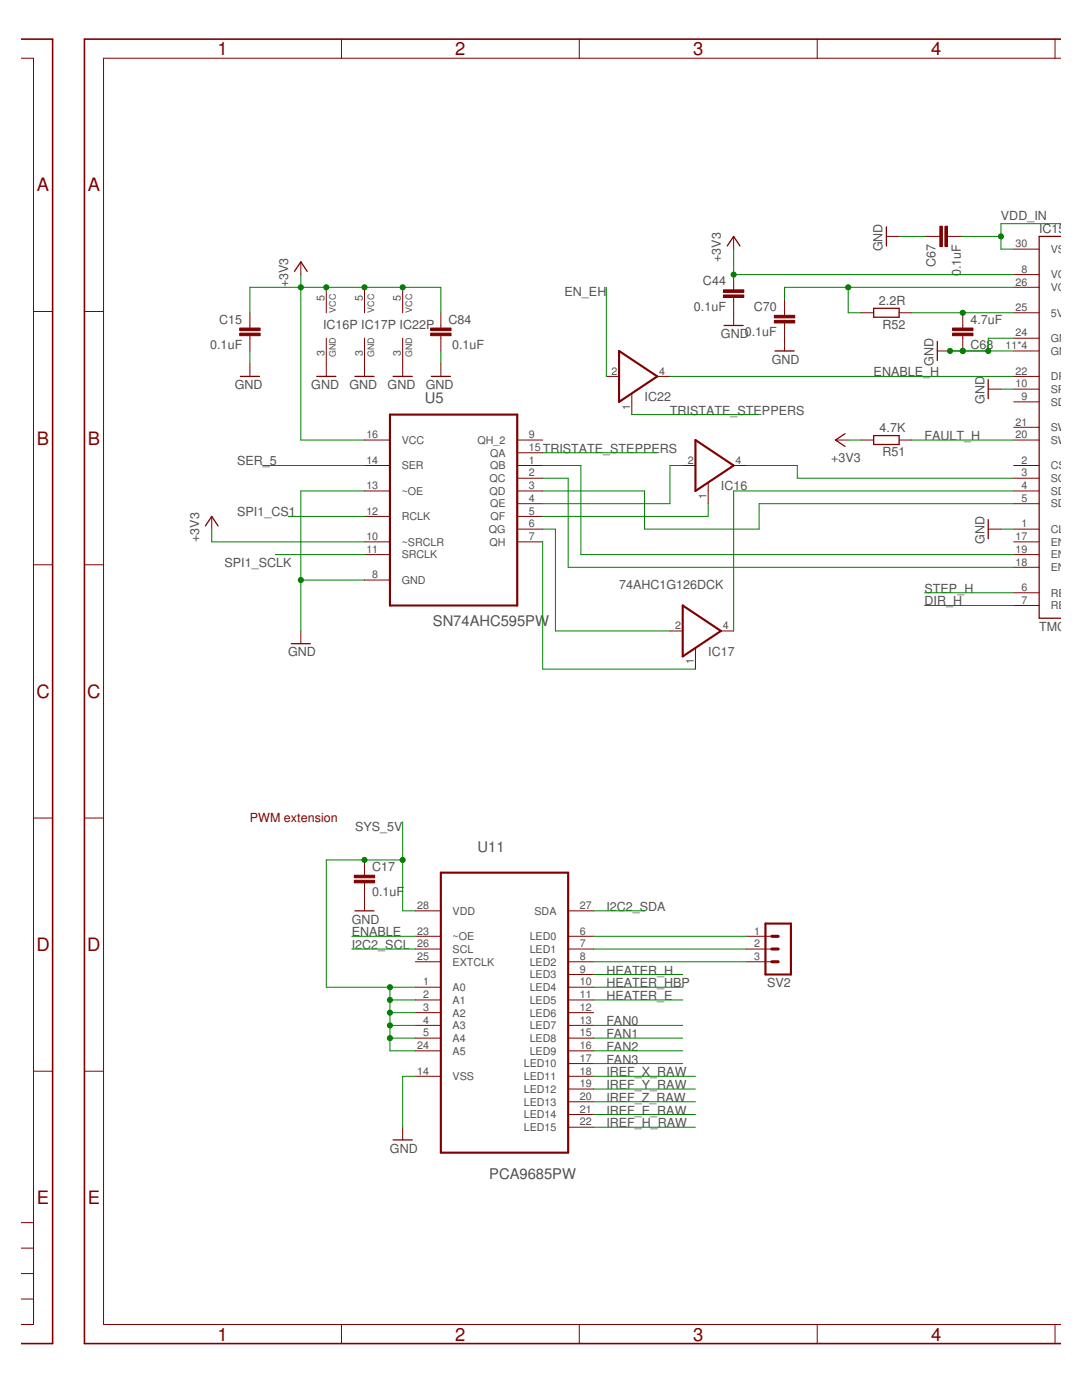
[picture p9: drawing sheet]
<svg xmlns="http://www.w3.org/2000/svg" width="216mm" height="279mm" viewBox="0 0 216 279" stroke-linecap="round" stroke-linejoin="round" font-family="sans-serif">
<path d="M123.5 70l7.6 5.1-7.6 5.1zM77.8 82.7h25.4v38.1h-25.4zM138.8 87.8l7.6 5.1-7.6 5.1zM136.2 120.8l7.6 5.1-7.6 5.1zM88 174.2h25.4v55.8h-25.4zM152.7 184.3h5.1v10.2h-5.1z" fill="none" stroke="#800000" stroke-width=".42"/>
<g fill="none" stroke="#800000" stroke-width=".2">
<path d="M4.1 11.6h2.6v252.7h-2.6M68.1 7.8v3.8M115.6 7.8v3.8M163.1 7.8v3.8M210.5 7.8v3.8M211.8 11.6h-191.1v252.7h191.1M60 52.3v2.5M65.1 57.3v5.1M72.7 57.3v5.1M80.3 57.3v5.1M146.4 47.2v2.5M146.4 54.8v3"/>
<path d="M146.4 59.4v5.6M156.5 59.9v3M176.9 47.2h2.5M184.5 47.2h3M189.1 47.2h3M202.3 54.8h5M202.3 57.3h5M202.3 49.7h5M6.7 62.2h3.8M16.8 62.2h3.9M49.9 62.4v3.1M49.9 67v3"/>
<path d="M49.9 72.6v2.5M65.1 67.5v7.6M72.7 67.5v7.6M80.3 67.5v7.6M88 62.4v3.1M88 67v3M88 72.6v2.5M121 75.1h2.5M126.1 78.7v4M131.1 75.1h2.6M156.5 64.5v5.5M171.8 62.4h2.5"/>
<path d="M179.4 62.4h2.5M187 70h2.6M192.1 62.4v3.1M192.1 67v3M197.2 77.7h2.5M202.3 70h5M202.3 77.7h5M202.3 75.1h5M202.3 67.5h5M202.3 62.4h5M72.7 87.8h5.1M72.7 92.9h5.1"/>
<path d="M72.7 98h5.1M103.2 87.8h5.1M103.2 92.9h5.1M103.2 98h5.1M103.2 90.4h5.1M103.2 95.4h5.1M136.2 92.9h2.6M141.3 96.5v4M146.4 92.9h2.5M166.7 87.8h2.5M171.8 87.8h2.5M179.4 87.8h2.5"/>
<path d="M202.3 87.8h5M202.3 92.9h5M202.3 98h5M202.3 95.4h5M202.3 80.2h5M202.3 85.3h5M6.7 112.7h3.8M16.8 112.7h3.9M42.2 103.1v2.5M72.7 103.1h5.1M72.7 108.1h5.1M72.7 110.7h5.1"/>
<path d="M72.7 115.8h5.1M103.2 103.1h5.1M103.2 108.1h5.1M103.2 100.5h5.1M103.2 105.6h5.1M197.2 105.6h2.5M202.3 108.1h5M202.3 110.7h5M202.3 100.5h5M202.3 105.6h5M202.3 118.3h5M202.3 113.2h5"/>
<path d="M60 125.9v2.6M133.7 125.9h2.5M138.8 129.5v4M143.8 125.9h2.6M202.3 120.8h5M6.7 163.3h3.8M16.8 163.3h3.9M72.7 171.6v3.1M72.7 176.2v5.6M82.9 181.8h5.1M82.9 186.9h5.1M82.9 189.4h5.1"/>
<path d="M82.9 191.9h5.1M82.9 197h5.1M82.9 199.6h5.1M113.4 181.8h5M113.4 186.9h5M113.4 189.4h5M113.4 191.9h5M113.4 197h5M113.4 199.6h5M113.4 194.5h5M148.9 186.9h5.1M148.9 189.4h5.1"/>
<path d="M148.9 191.9h5.1M6.7 213.8h3.8M16.8 213.8h3.9M82.9 202.1h5.1M82.9 204.6h5.1M82.9 207.2h5.1M82.9 209.7h5.1M82.9 214.8h5.1M113.4 202.1h5M113.4 204.6h5M113.4 207.2h5M113.4 209.7h5"/>
<path d="M113.4 214.8h5M113.4 212.3h5M113.4 217.3h5M113.4 219.9h5M80.3 225v2.5M113.4 222.4h5M113.4 225h5M4.1 244h2.6M4.1 259.2h2.6M4.1 254.2h2.6M4.1 249.1h2.6M68.1 264.3v3.8"/>
<path d="M115.6 264.3v3.8M163.1 264.3v3.8M210.5 264.3v3.8"/>
</g>
<g fill="none" stroke="#800000" stroke-width=".25">
<path d="M58.8 54.2l1.2-1.9 1.3 1.9M145.1 49.1l1.3-1.9 1.3 1.9M176.9 45.3v3.8M211.8 47.2h-4.5v76.2h4.5M48 75.1h3.8M63.2 75.1h3.8M70.8 75.1h3.8M78.4 75.1h3.9M86.1 75.1h3.8M144.5 65h3.8M154.6 70h3.9M174.3 61.5h5.1v1.8h-5.1z"/>
<path d="M187 68.1v3.8M197.2 75.8v3.8M168.6 86.6l-1.9 1.2 1.9 1.3M174.3 86.9h5.1v1.8h-5.1zM41 105l1.2-1.9 1.3 1.9M197.2 103.7v3.8M58.1 128.5h3.8M70.8 181.8h3.8M78.4 227.5h3.9"/>
</g>
<g fill="#800000" stroke="#800000" stroke-width=".2">
<path d="M70.7 175.7h4.1v.5h-4.1z"/>
<path d="M70.7 174.7h4.1v.5h-4.1z"/>
<path d="M47.8 66.5h4.1v.5h-4.1z"/>
<path d="M47.8 65.5h4.1v.5h-4.1z"/>
<path d="M144.4 58.9h4v.5h-4z"/>
<path d="M144.4 57.8h4v.6h-4z"/>
<path d="M188.6 45.1h.5v4.1h-.5z"/>
<path d="M187.5 45.1h.5v4.1h-.5z"/>
<path d="M190.1 65.5h4v.5h-4z"/>
<path d="M190.1 66.5h4v.5h-4z"/>
<path d="M154.5 63.9h4.1v.6h-4.1z"/>
<path d="M154.5 62.9h4.1v.5h-4.1z"/>
<path d="M85.9 66.5h4.1v.5h-4.1z"/>
<path d="M85.9 65.5h4.1v.5h-4.1z"/>
</g>
<path d="M4.1 7.8h6.4v260.3h-6.4M211.8 7.8h-195v260.3h195" fill="none" stroke="#800000" stroke-width=".32"/>
<path d="M154 191.9h1.3M154 189.4h1.3M154 186.9h1.3" fill="none" stroke="#800000" stroke-width=".61"/>
<g fill="none" stroke="#008000" stroke-width=".2">
<path d="M60 54.8v33h12.7M121 57.3v17.8M146.4 49.7v5.1h55.9M169.2 57.3v5.1h2.6M179.4 47.2h5.1M192.1 47.2h7.6M202.3 57.3h-45.8v2.6M211.8 44.6h-12.1v5.1h2.6M49.9 62.4v-5.1h38.1v5.1M49.9 70v2.6M88 70v2.6M133.7 75.1h68.6"/>
<path d="M181.9 62.4h20.4M189.6 70h12.7M199.7 77.7h2.6M202.3 67.5h-5.1v2.5M52.4 92.9h20.3M72.7 98h-12.7v27.9M108.3 98h20.3v7.6h22.9v-5.1h50.8M108.3 92.9h7.6v17.8h86.4M108.3 95.4h5.1v17.8h88.9M108.3 90.4h22.8M126.1 82.7h25.4M136.2 92.9h-2.5v7.6h-25.4"/>
<path d="M148.9 92.9h10.2v2.5h43.2M169.2 87.8h2.6M181.9 87.8h20.4M202.3 98h-55.9v27.9M42.2 105.6v2.5h30.5M54.9 110.7h17.8M57.5 103.1h15.2M60 115.8h12.7M108.3 105.6h2.5v20.3h22.9M108.3 108.1v25.4h30.5M141.3 100.5v2.6h-33M184.5 118.3h17.8"/>
<path d="M199.7 105.6h2.6M184.5 120.8h17.8M80.3 164v17.8h2.6M80.3 171.6h-15.2v25.4h17.8M70.2 189.4h12.7M70.2 186.9h12.7M77.8 199.6h5.1M77.8 197v12.7h5.1M118.4 189.4h30.5M118.4 181.8h10.2M118.4 194.5h17.8M118.4 197h17.8"/>
<path d="M118.4 199.6h17.8M118.4 186.9h30.5M118.4 191.9h30.5M77.8 204.6h5.1M77.8 207.2h5.1M77.8 202.1h5.1M82.9 214.8h-2.6v10.2M118.4 214.8h20.4M118.4 204.6h17.8M118.4 207.2h17.8M118.4 209.7h17.8M118.4 212.3h17.8"/>
<path d="M118.4 217.3h20.4M118.4 219.9h20.4M118.4 222.4h20.4M118.4 225h20.4"/>
</g>
<g fill="#008000" stroke="#008000" stroke-width=".2">
<circle cx="60" cy="115.8" r=".51"/>
<circle cx="189.6" cy="70" r=".51"/>
<circle cx="192.1" cy="70" r=".51"/>
<circle cx="197.2" cy="70" r=".51"/>
<circle cx="60" cy="57.3" r=".51"/>
<circle cx="65.1" cy="57.3" r=".51"/>
<circle cx="72.7" cy="57.3" r=".51"/>
<circle cx="80.3" cy="57.3" r=".51"/>
<circle cx="146.4" cy="54.8" r=".51"/>
<circle cx="199.7" cy="47.2" r=".51"/>
<circle cx="192.1" cy="62.4" r=".51"/>
<circle cx="169.2" cy="57.3" r=".51"/>
<circle cx="77.8" cy="199.6" r=".51"/>
<circle cx="77.8" cy="202.1" r=".51"/>
<circle cx="77.8" cy="204.6" r=".51"/>
<circle cx="77.8" cy="207.2" r=".51"/>
<circle cx="77.8" cy="197" r=".51"/>
<circle cx="72.7" cy="171.6" r=".51"/>
<circle cx="80.3" cy="171.6" r=".51"/>
</g>
<g font-size="3.7" fill="#800000">
<text x="43.4" y="11">1</text>
<text x="90.8" y="11">2</text>
<text x="138.3" y="11">3</text>
<text x="185.8" y="11">4</text>
<text x="7.4" y="38.2">A</text>
<text x="17.5" y="38.2">A</text>
<text x="7.4" y="88.7">B</text>
<text x="17.5" y="88.7">B</text>
<text x="7.3" y="139.3">C</text>
<text x="17.4" y="139.3">C</text>
<text x="7.3" y="189.8">D</text>
<text x="17.4" y="189.8">D</text>
<text x="7.4" y="240.4">E</text>
<text x="17.5" y="240.4">E</text>
<text x="43.4" y="267.5">1</text>
<text x="90.8" y="267.5">2</text>
<text x="138.3" y="267.5">3</text>
<text x="185.8" y="267.5">4</text>
</g>
<g font-size="2.9" fill="#505050">
<text x="84.8" y="80.4">U5</text>
<text x="86.4" y="124.9">SN74AHC595PW</text>
<text x="95.3" y="170.1">U11</text>
<text x="97.6" y="235.3">PCA9685PW</text>
</g>
<g font-size="2.5" fill="#505050">
<text x="199.7" y="43.9">VDD_IN</text>
<text x="207.3" y="46.4">IC15</text>
<text x="143.8" y="52.3" transform="rotate(-90 143.8 52.3)">+3V3</text>
<text x="176.1" y="50.2" transform="rotate(-90 176.1 50.2)">GND</text>
<text x="186.6" y="53.3" transform="rotate(-90 186.6 53.3)">C67</text>
<text x="57.5" y="57.3" transform="rotate(-90 57.5 57.3)">+3V3</text>
<text x="112.7" y="59.1">EN_EH</text>
<text x="140.3" y="57">C44</text>
<text x="191.7" y="55.1" transform="rotate(-90 191.7 55.1)">0.1uF</text>
<text x="43.8" y="64.6">C15</text>
<text x="64.5" y="65.6">IC16P IC17P IC22P</text>
<text x="89.5" y="64.6">C84</text>
<text x="138.5" y="62">0.1uF</text>
<text x="150.4" y="62">C70</text>
<text x="175.4" y="60.9">2.2R</text>
<text x="176.1" y="65.7">R52</text>
<text x="193.6" y="64.6">4.7uF</text>
<text x="41.9" y="69.7">0.1uF</text>
<text x="90.2" y="69.7">0.1uF</text>
<text x="143.8" y="67.5">GND0.1uF</text>
<text x="193.6" y="69.7">C68</text>
<text x="46.9" y="77.7">GND</text>
<text x="62.1" y="77.7">GND</text>
<text x="69.7" y="77.7">GND</text>
<text x="77.3" y="77.7">GND</text>
<text x="85" y="77.7">GND</text>
<text x="154" y="72.6">GND</text>
<text x="174.3" y="75.1">ENABLE_H</text>
<text x="186.3" y="73" transform="rotate(-90 186.3 73)">GND</text>
<text x="128.6" y="80.1">IC22</text>
<text x="133.7" y="82.7">TRISTATE_STEPPERS</text>
<text x="196.4" y="80.7" transform="rotate(-90 196.4 80.7)">GND</text>
<text x="175.5" y="86.3">4.7K</text>
<text x="184.5" y="87.8">FAULT_H</text>
<text x="47.3" y="92.9">SER_5</text>
<text x="108.3" y="90.4">TRISTATE_STEPPERS</text>
<text x="165.9" y="92.1">+3V3</text>
<text x="176.1" y="91.1">R51</text>
<text x="143.8" y="97.8">IC16</text>
<text x="47.3" y="103.1">SPI1_CS1</text>
<text x="39.7" y="108.1" transform="rotate(-90 39.7 108.1)">+3V3</text>
<text x="44.8" y="113.2">SPI1_SCLK</text>
<text x="196.4" y="108.6" transform="rotate(-90 196.4 108.6)">GND</text>
<text x="123.5" y="117.5">74AHC1G126DCK</text>
<text x="184.5" y="118.3">STEP_H</text>
<text x="184.5" y="120.8">DIR_H</text>
<text x="207.3" y="125.9">TMC210</text>
<text x="57.5" y="131">GND</text>
<text x="141.3" y="130.9">IC17</text>
<text x="70.9" y="165.8">SYS_5V</text>
<text x="74.3" y="173.8">C17</text>
<text x="74.3" y="178.9">0.1uF</text>
<text x="70.2" y="184.3">GND</text>
<text x="121" y="181.8">I2C2_SDA</text>
<text x="70.2" y="189.4">I2C2_SCL</text>
<text x="70.2" y="186.9">ENABLE</text>
<text x="121" y="194.5">HEATER_H</text>
<text x="121" y="197">HEATER_HBP</text>
<text x="153.1" y="197">SV2</text>
<text x="121" y="199.6">HEATER_E</text>
<text x="121" y="204.6">FAN0</text>
<text x="121" y="207.2">FAN1</text>
<text x="121" y="209.7">FAN2</text>
<text x="121" y="212.3">FAN3</text>
<text x="121" y="214.8">IREF_X_RAW</text>
<text x="121" y="217.3">IREF_Y_RAW</text>
<text x="121" y="219.9">IREF_Z_RAW</text>
<text x="121" y="222.4">IREF_E_RAW</text>
<text x="121" y="225">IREF_H_RAW</text>
<text x="77.8" y="230">GND</text>
</g>
<text font-size="2.5" fill="#800000" x="49.9" y="164">PWM extension</text>
<g font-size="2.1" fill="#505050">
<text x="202.6" y="49.4">30</text>
<text x="209.7" y="50.5">VSA</text>
<text x="202.6" y="57">26</text>
<text x="203.8" y="54.4">8</text>
<text x="209.7" y="55.6">VCC_IO</text>
<text x="209.7" y="58.1">VCC</text>
<text x="64.8" y="60.1" transform="rotate(-90 64.8 60.1)">5</text>
<text x="72.4" y="60.1" transform="rotate(-90 72.4 60.1)">5</text>
<text x="80" y="60.1" transform="rotate(-90 80 60.1)">5</text>
<text x="202.6" y="62.1">25</text>
<text x="209.7" y="63.2">5VOUT</text>
<text x="64.8" y="71" transform="rotate(-90 64.8 71)">3</text>
<text x="72.4" y="71" transform="rotate(-90 72.4 71)">3</text>
<text x="80" y="71" transform="rotate(-90 80 71)">3</text>
<text x="200.6" y="69.7">11*4</text>
<text x="202.6" y="67.1">24</text>
<text x="209.7" y="70.8">GND</text>
<text x="209.7" y="68.3">GNDA</text>
<text x="122" y="74.8">2</text>
<text x="131.5" y="74.8">4</text>
<text x="202.6" y="77.3">10</text>
<text x="202.6" y="74.8">22</text>
<text x="209.7" y="75.9">DRV_EN</text>
<text x="125.7" y="81.7" transform="rotate(-90 125.7 81.7)">1</text>
<text x="203.8" y="79.8">9</text>
<text x="209.7" y="81">SD_MO</text>
<text x="209.7" y="78.4">SPI_MO</text>
<text x="73.1" y="87.5">16</text>
<text x="80.1" y="88.6">VCC</text>
<text x="95.3" y="88.6">QH_2</text>
<text x="105.5" y="87.5">9</text>
<text x="202.6" y="87.5">20</text>
<text x="202.6" y="84.9">21</text>
<text x="209.7" y="88.6">SWN_D</text>
<text x="209.7" y="86">SWP_D</text>
<text x="73.1" y="92.5">14</text>
<text x="80.1" y="93.7">SER</text>
<text x="97.8" y="91.1">QA</text>
<text x="97.8" y="93.7">QB</text>
<text x="105.5" y="90">15</text>
<text x="105.5" y="92.5">1</text>
<text x="105.5" y="95.1">2</text>
<text x="137.2" y="92.5">2</text>
<text x="146.7" y="92.5">4</text>
<text x="203.8" y="92.5">2</text>
<text x="203.8" y="95.1">3</text>
<text x="209.7" y="93.7">CSN_C</text>
<text x="73.1" y="97.6">13</text>
<text x="80.1" y="98.7">~OE</text>
<text x="97.7" y="96.2">QC</text>
<text x="97.7" y="98.7">QD</text>
<text x="97.8" y="101.3">QE</text>
<text x="105.5" y="97.6">3</text>
<text x="105.5" y="100.2">4</text>
<text x="141" y="99.5" transform="rotate(-90 141 99.5)">1</text>
<text x="203.8" y="97.6">4</text>
<text x="203.8" y="100.2">5</text>
<text x="209.7" y="96.2">SCK_CF</text>
<text x="209.7" y="98.7">SDI_NA</text>
<text x="209.7" y="101.3">SDO_N</text>
<text x="73.1" y="102.7">12</text>
<text x="73.1" y="107.8">10</text>
<text x="80.1" y="103.8">RCLK</text>
<text x="97.5" y="106.4">QG</text>
<text x="97.9" y="103.8">QF</text>
<text x="105.5" y="102.7">5</text>
<text x="105.5" y="105.2">6</text>
<text x="105.5" y="107.8">7</text>
<text x="202.6" y="107.8">17</text>
<text x="203.8" y="105.2">1</text>
<text x="209.7" y="106.4">CLK</text>
<text x="73.1" y="110.3">11</text>
<text x="80.1" y="108.9">~SRCLR</text>
<text x="80.1" y="111.4">SRCLK</text>
<text x="97.7" y="108.9">QH</text>
<text x="202.6" y="112.9">18</text>
<text x="202.6" y="110.3">19</text>
<text x="209.7" y="108.9">ENCN_</text>
<text x="209.7" y="114">ENCB_D</text>
<text x="209.7" y="111.4">ENCA_D</text>
<text x="74.3" y="115.4">8</text>
<text x="80.1" y="116.5">GND</text>
<text x="203.8" y="117.9">6</text>
<text x="209.7" y="119.1">REFL_S</text>
<text x="134.7" y="125.6">2</text>
<text x="144.2" y="125.6">4</text>
<text x="203.8" y="120.5">7</text>
<text x="209.7" y="121.6">REFR_D</text>
<text x="138.4" y="132.5" transform="rotate(-90 138.4 132.5)">1</text>
<text x="83.3" y="181.4">28</text>
<text x="90.3" y="182.6">VDD</text>
<text x="106.7" y="182.6">SDA</text>
<text x="115.7" y="181.4">27</text>
<text x="83.3" y="186.5">23</text>
<text x="83.3" y="189.1">26</text>
<text x="83.3" y="191.6">25</text>
<text x="90.3" y="187.6">~OE</text>
<text x="90.3" y="190.2">SCL</text>
<text x="105.7" y="187.6">LED0</text>
<text x="105.7" y="190.2">LED1</text>
<text x="115.7" y="186.5">6</text>
<text x="115.7" y="189.1">7</text>
<text x="115.7" y="191.6">8</text>
<text x="150.5" y="186.5">1</text>
<text x="150.5" y="189.1">2</text>
<text x="150.5" y="191.6">3</text>
<text x="84.4" y="196.7">1</text>
<text x="90.3" y="192.7">EXTCLK</text>
<text x="90.3" y="197.8">A0</text>
<text x="105.7" y="192.7">LED2</text>
<text x="105.7" y="195.2">LED3</text>
<text x="105.7" y="197.8">LED4</text>
<text x="115.7" y="194.1">9</text>
<text x="115.7" y="196.7">10</text>
<text x="84.4" y="199.2">2</text>
<text x="84.4" y="201.8">3</text>
<text x="90.3" y="200.3">A1</text>
<text x="90.3" y="202.9">A2</text>
<text x="105.7" y="200.3">LED5</text>
<text x="105.7" y="202.9">LED6</text>
<text x="115.7" y="199.2">11</text>
<text x="115.7" y="201.8">12</text>
<text x="83.3" y="209.4">24</text>
<text x="84.4" y="204.3">4</text>
<text x="84.4" y="206.8">5</text>
<text x="90.3" y="205.4">A3</text>
<text x="90.3" y="207.9">A4</text>
<text x="105.7" y="205.4">LED7</text>
<text x="105.7" y="207.9">LED8</text>
<text x="115.7" y="204.3">13</text>
<text x="115.7" y="206.8">15</text>
<text x="115.7" y="209.4">16</text>
<text x="83.3" y="214.5">14</text>
<text x="90.3" y="210.5">A5</text>
<text x="90.3" y="215.6">VSS</text>
<text x="104.5" y="213">LED10</text>
<text x="104.5" y="215.6">LED11</text>
<text x="105.7" y="210.5">LED9</text>
<text x="115.7" y="211.9">17</text>
<text x="115.7" y="214.5">18</text>
<text x="104.5" y="218.1">LED12</text>
<text x="104.5" y="220.6">LED13</text>
<text x="115.7" y="217">19</text>
<text x="115.7" y="219.5">20</text>
<text x="104.5" y="223.2">LED14</text>
<text x="104.5" y="225.7">LED15</text>
<text x="115.7" y="222.1">21</text>
<text x="115.7" y="224.6">22</text>
</g>
<g font-size="1.8" fill="#505050">
<text x="67" y="62.4" transform="rotate(-90 67 62.4)">VCC</text>
<text x="74.6" y="62.4" transform="rotate(-90 74.6 62.4)">VCC</text>
<text x="82.3" y="62.4" transform="rotate(-90 82.3 62.4)">VCC</text>
<text x="67" y="71.3" transform="rotate(-90 67 71.3)">GND</text>
<text x="74.6" y="71.3" transform="rotate(-90 74.6 71.3)">GND</text>
<text x="82.3" y="71.3" transform="rotate(-90 82.3 71.3)">GND</text>
</g>
</svg>
